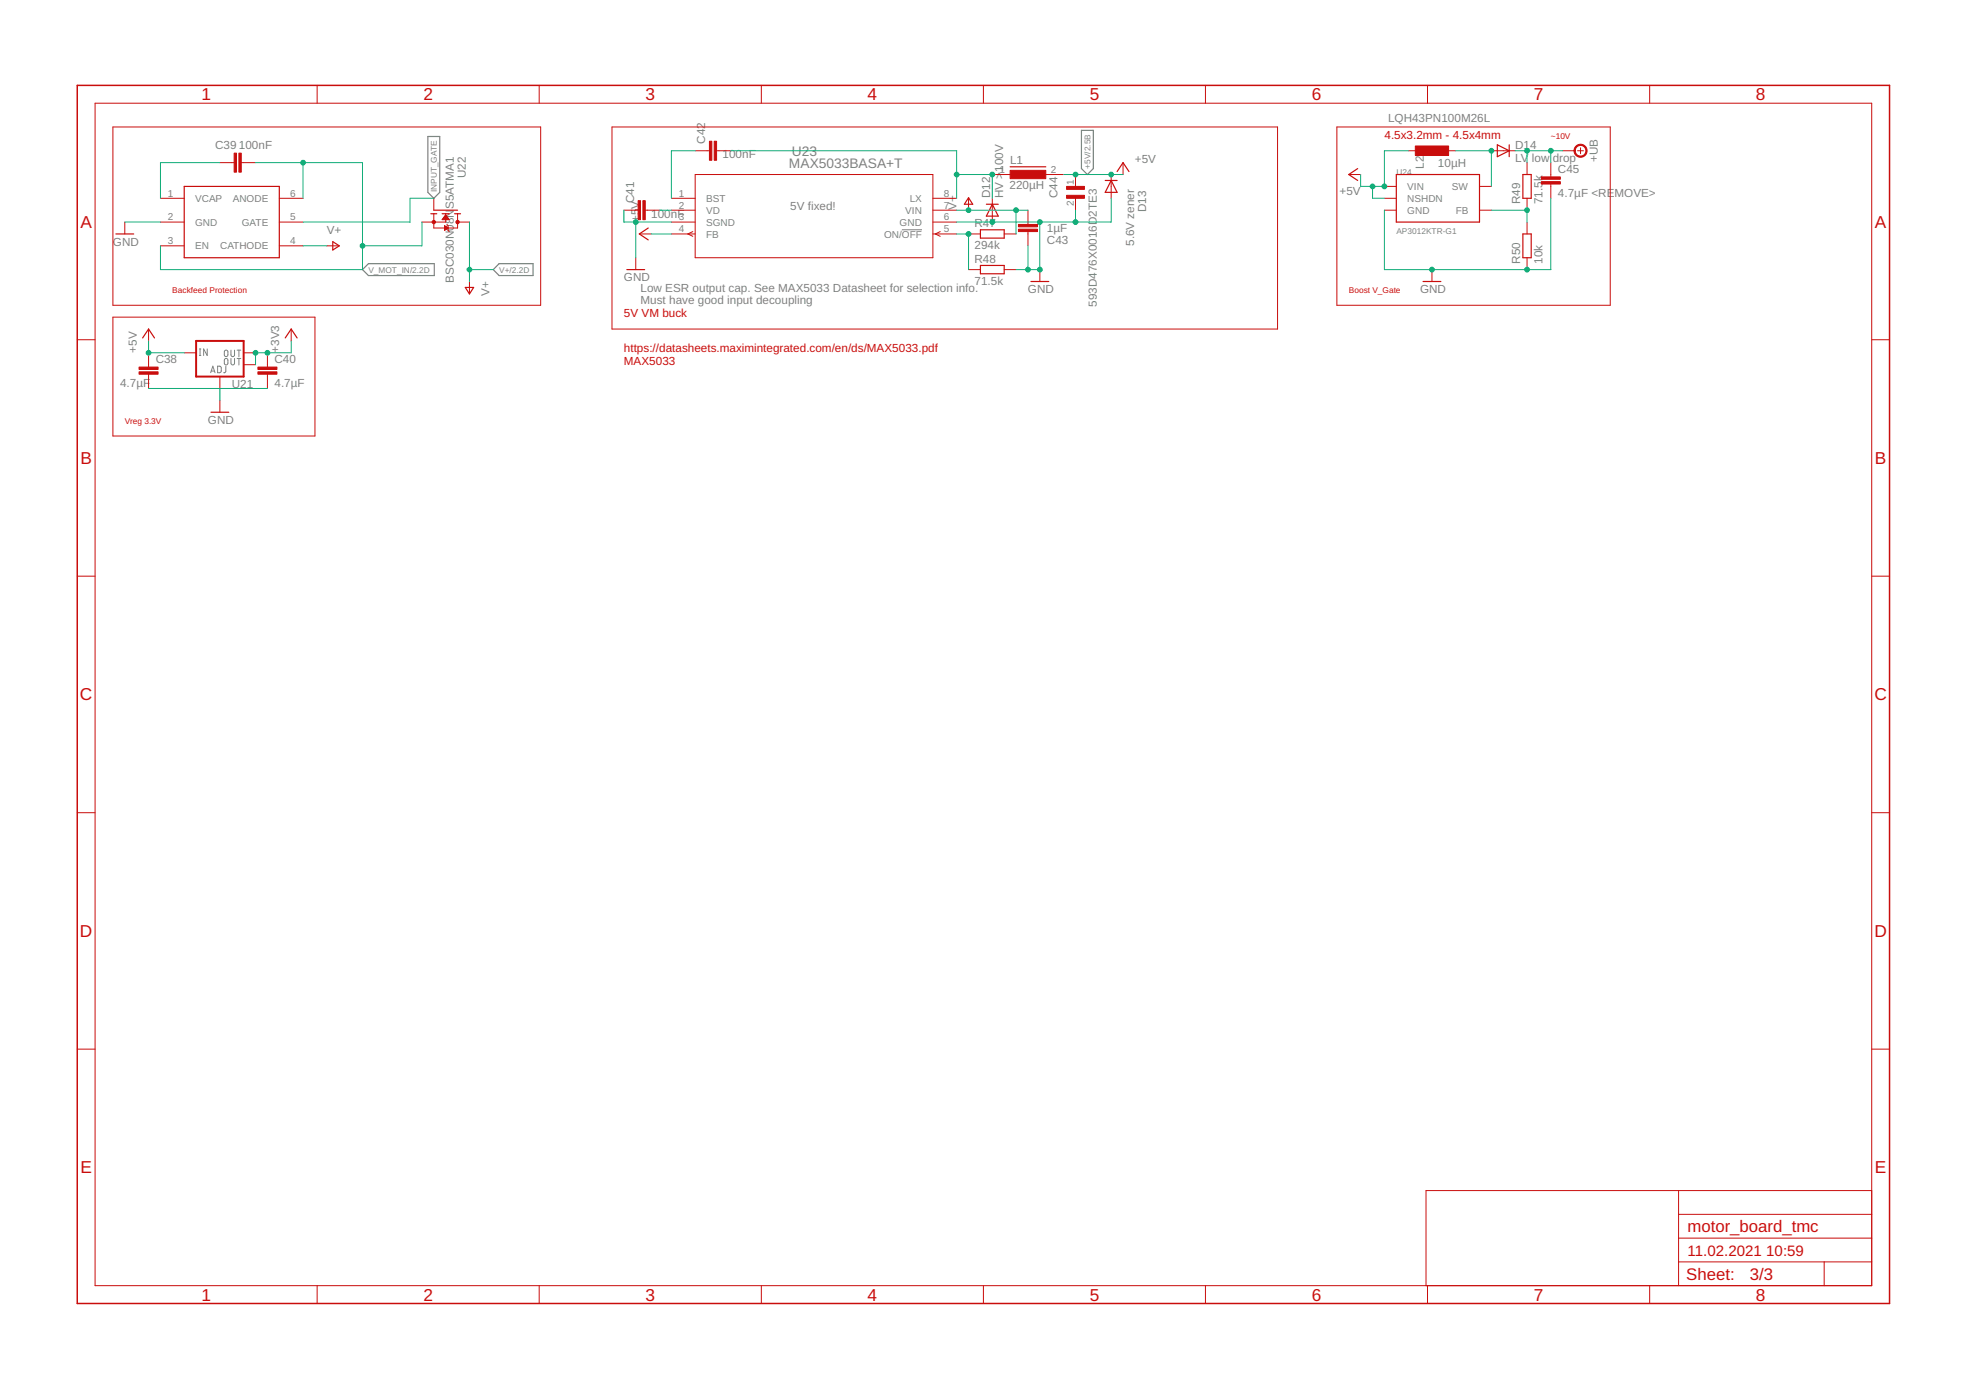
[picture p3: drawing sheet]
<svg xmlns="http://www.w3.org/2000/svg" width="420mm" height="297mm" viewBox="0 0 420 297" stroke-linecap="round" stroke-linejoin="round" font-family="sans-serif">
<g fill="none" stroke="#808080" stroke-width=".21">
<path d="M192.7 49.1h4.3M42.6 76h.3M42.6 74.6h.3M42.8 74.6v1.4M44.3 74.6v1.4l-.8-1.4v1.4M45 79.7l.5-1.4 .5 1.4M45.1 79.3h.7M46.5 78.3h.6l.2 .2v.9l-.2 .2-.6 .1zM48 76.7h.6l.1 .9a.38 .38 0 0 1-.4 .4 .38 .38 0 0 1-.4-.4zM48 74.9h.6l.1 .9a.38 .38 0 0 1-.4 .4 .38 .38 0 0 1-.4-.4zM48.3 78.3l-.1 1.2-.4 .2M49.4 76.6v1a.38 .38 0 0 0 .3 .4 .38 .38 0 0 0 .4-.4v-1"/>
<path d="M49.4 74.8v1a.38 .38 0 0 0 .3 .4 .38 .38 0 0 0 .4-.4v-1M50.7 76.6h.8M50.7 74.8h.8M51.1 74.8v1.4M51.1 76.6v1.4"/>
</g>
<path d="M91.4 29.2h2.6v11.9l-1.3 1.3-1.3-1.3zM231.1 27.9h2.6v8.1l-1.3 1.3-1.3-1.3zM78.7 56.3h14.1v2.6h-14.1l-1.2-1.3zM106.7 56.3h7.2v2.6h-7.2l-1.3-1.3z" fill="none" stroke="#808080" stroke-width=".25"/>
<g fill="none" stroke="#c90d0c" stroke-width=".21">
<path d="M67.8 18.2v3.9M115.2 18.2v3.9M162.7 18.2v3.9M210.2 18.2v3.9M257.6 18.2v3.9M305.1 18.2v3.9M352.6 18.2v3.9M20.3 22.1h379.7v252.6h-379.7zM24.1 27.1h91.4v38.1h-91.4zM47 34.8h3M51.6 34.8h3M130.8 27.1h142.2v43.2h-142.2z"/>
<path d="M148.6 32.2h3M148.6 37.3h50.8v17.8h-50.8zM153.1 32.2h3.1M212.1 37.3h5M222.2 37.3h5.1M229.8 37.3v2.5M237.5 37.3v5.1M240 34.8v2.5M285.7 27.1h58.4v38.1h-58.4zM288.2 37.3h2.6M295.9 39.8h2.5M300.9 32.2h2.6"/>
<path d="M308.6 32.2h2.5M316.2 39.8h2.5M318.7 32.2h5.1M326.3 34.8v2.5M331.4 34.8v3M331.4 39.3v3.1M334 32.2h2.5M337.1 32.2h1.3M337.8 31.6v1.3M26.7 47.5v2.5M34.3 47.5h5.1M34.3 42.4h5.1"/>
<path d="M34.3 52.5h5.1M59.7 47.5h5.1M59.7 42.4h5.1M59.7 52.5h5.1M69.8 52.5h2.6M92.7 42.4v2.5M92.7 45.7v3h5.1v-3M94.6 46.8h1.3M94.7 46.7h1.1M94.7 46.6h1M94.8 46.5h.9M94.9 46.4h.6"/>
<path d="M95 48.2l.8 .5-.8 .5zM95 49.1h.1M95 49h.3M95 48.9h.5M95 48.8h.7M95 48.6h.6M95 48.5h.4M95 48.4h.3M95 48.3h.1M95 46.2h.5M95.1 46.1h.3M95.2 46h.1"/>
<path d="M95.2 45.7v1.8h-5M95.2 45.9l.8 1h-1.5zM95.5 48l.3 .2v1l.2 .3M97.8 47.5h2.5M133.3 44.9h3.1M135.9 55.1v2.5M136.6 50h2.6M137.9 44.9h3M143.5 47.5h5.1M143.5 42.4h5.1M143.5 44.9h5.1M143.5 50h5.1"/>
<path d="M148.1 49.5l-1.1 .5 1.1 .5M199.4 47.5h5M199.4 42.4h5M199.4 44.9h5M199.4 50h5M200.9 49.5l-1 .5 1 .5M207 50h2.5M207 42.4v2.5M207 57.6h2.5M212.1 42.4v5.1M214.6 50h2.5M214.6 57.6h2.5"/>
<path d="M219.7 44.9v3.1M219.7 49.5v3M222.2 57.6v2.6M229.8 42.4v2.5M295.9 42.4h2.5M295.9 44.9h2.5M306 57.6v2.6M316.2 44.9h2.5M326.3 42.4v2.5M326.3 47.5v2.5M326.3 55.1v2.5M16.5 72.6h3.8"/>
<path d="M24.1 67.8h43.2v25.4h-43.2zM31.7 70.3v2.6M31.7 75.4v3M31.7 80v3M39.4 75.4h2.5M52.1 75.4h2.5M52.1 77.9h2.5M57.1 75.4v3M57.1 80v3M62.2 70.3v2.6M100.3 60.2v2.5M400 72.6h3.8"/>
<path d="M47 80.5v2.5M47 85.6v2.5M16.5 123.1h3.8M400 123.1h3.8M16.5 173.7h3.8M400 173.7h3.8M16.5 224.2h3.8M400 224.2h3.8M358.7 254.4v20.3M358.7 259.5h41.3M400 254.4h-95.2v20.3M67.8 274.7v3.9"/>
<path d="M115.2 274.7v3.9M162.7 274.7v3.9M210.2 274.7v3.9M257.6 274.7v3.9M305.1 274.7v3.9M352.6 274.7v3.9M358.7 269.7h41.3M358.7 264.6h41.3M389.8 269.7v5"/>
</g>
<g fill="none" stroke="#c90d0c" stroke-width=".25">
<path d="M39.4 39.8h20.3v15.3h-20.3zM215.9 35.6h7.6M236.2 38.6h2.5M237.5 38.6l1.2 2.5h-2.5zM238.7 36.7l1.3-1.9 1.3 1.9M290.2 36l-2 1.3 2 1.3M298.4 37.3h17.8v10.2h-17.8zM320 30.9l2.5 1.3-2.5 1.3zM322.5 30.9v2.6M325.5 37.3h1.7v5.1h-1.7zM24.8 50h3.8M71.1 51.6l1.4 .9-1.4 .9z"/>
<path d="M92.1 45.7h1.2M92.7 44.9h5.1M94.5 45.7h1.5M97.2 45.7h1.2M134 57.6h3.8M138.5 48.7l-1.9 1.3 1.9 1.3M207 42.2l.9 1.4h-1.8zM209.5 49.1h5.1v1.8h-5.1zM209.5 56.7h5.1v1.8h-5.1zM210.8 43.6h2.5M212.1 43.6l1.2 2.6h-2.5zM325.5 50h1.7v5.1h-1.7z"/>
<path d="M30.5 72.2l1.2-1.9 1.3 1.9M61 72.2l1.2-1.9 1.3 1.9M99.4 61.4h1.8l-.9 1.4zM220.3 60.2h3.8M304.1 60.2h3.8M45.1 88.1h3.8"/>
</g>
<g fill="#c90d0c" stroke="#c90d0c" stroke-width=".21">
<path d="M336.8 31.3a1.4 1.4 0 0 1 2.2 .2 1.4 1.4 0 0 1-.8 2.1 1.4 1.4 0 0 1-1.8-1.4h.2a1.15 1.15 0 0 1 1.6-1.1 1.15 1.15 0 0 1 .3 1.9 1.15 1.15 0 0 1-1.8-.5l-.1-.3h-.2z" fill-rule="evenodd"/>
<circle cx="92.7" cy="47.5" r=".36"/>
<circle cx="97.8" cy="47.5" r=".36"/>
</g>
<path d="M41.9 72.9h10.2v7.6h-10.2z" fill="none" stroke="#c90d0c" stroke-width=".42"/>
<g fill="#c90d0c" stroke="#c90d0c" stroke-width=".21">
<path d="M55.1 79.5h4.1v.5h-4.1z"/>
<path d="M55.1 78.4h4.1v.6h-4.1z"/>
<path d="M329.4 38.8h4.1v.5h-4.1z"/>
<path d="M329.4 37.8h4.1v.5h-4.1z"/>
<path d="M302.5 31.2h7.1v2h-7.1z"/>
<path d="M29.7 79.5h4.1v.5h-4.1z"/>
<path d="M29.7 78.4h4.1v.6h-4.1z"/>
<path d="M215.9 36.4h7.6v1.8h-7.6z"/>
<path d="M51.1 32.7h.5v4.1h-.5z"/>
<path d="M50 32.7h.5v4.1h-.5z"/>
<path d="M137.4 42.9h.5v4h-.5z"/>
<path d="M136.4 42.9h.5v4h-.5z"/>
<path d="M152.6 30.2h.5v4h-.5z"/>
<path d="M151.6 30.2h.5v4h-.5z"/>
<path d="M217.7 48h4v.5h-4z"/>
<path d="M217.7 49h4v.5h-4z"/>
<path d="M227.9 41.7h3.9v.7h-3.9z"/>
<path d="M227.9 39.8h3.9v.7h-3.9z"/>
</g>
<path d="M16.5 18.2h387.3v260.4h-387.3z" fill="none" stroke="#c90d0c" stroke-width=".32"/>
<g fill="none" stroke="#0dab76" stroke-width=".21">
<path d="M47 34.8h-12.7v7.6M54.6 34.8h22.9v22.8h-43.2v-5.1M64.8 34.8v7.6M148.6 32.2h-5.1v10.2M156.2 32.2h48.2v10.2M204.4 37.3h7.7v5.1M227.3 37.3h12.7M293.3 39.8v2.6h2.6M300.9 32.2h-5v7.6h-5.1v-2.5M311.1 32.2h7.6v7.6M323.8 32.2h10.2M326.3 32.2v2.6"/>
<path d="M331.4 32.2v2.6M26.7 47.5h7.6M64.8 52.5h5M90.2 47.5v5h-12.7M92.7 42.4h-5.1v5.1h-22.8M100.3 57.6h5.1M100.3 47.5v12.7M133.3 44.9v2.6h10.2M135.9 47.5v7.6M139.2 50h4.3M140.9 44.9h2.6M204.4 44.9h15.3"/>
<path d="M204.4 50h2.6v7.6M217.1 44.9v5.1M219.7 52.5v5.1M222.2 47.5v10.1h-5.1M229.8 44.9v2.6M237.5 42.4v5.1h-33.1M318.7 44.9h7.6v2.6M331.4 42.4v15.2h-35.5v-12.7M31.7 72.9v2.5h7.7M62.2 72.9v2.5h-7.6v2.5M31.7 83h25.4M47 83v2.6"/>
</g>
<g fill="#0dab76" stroke="#0dab76" stroke-width=".21">
<circle cx="326.3" cy="57.6" r=".51"/>
<circle cx="306" cy="57.6" r=".51"/>
<circle cx="135.9" cy="47.5" r=".51"/>
<circle cx="212.1" cy="47.5" r=".51"/>
<circle cx="222.2" cy="57.6" r=".51"/>
<circle cx="222.2" cy="47.5" r=".51"/>
<circle cx="219.7" cy="57.6" r=".51"/>
<circle cx="229.8" cy="47.5" r=".51"/>
<circle cx="100.3" cy="57.6" r=".51"/>
<circle cx="207" cy="44.9" r=".51"/>
<circle cx="217.1" cy="44.9" r=".51"/>
<circle cx="64.8" cy="34.8" r=".51"/>
<circle cx="77.5" cy="52.5" r=".51"/>
<circle cx="57.1" cy="75.4" r=".51"/>
<circle cx="54.6" cy="75.4" r=".51"/>
<circle cx="31.7" cy="75.4" r=".51"/>
<circle cx="295.9" cy="39.8" r=".51"/>
<circle cx="293.3" cy="39.8" r=".51"/>
<circle cx="237.5" cy="37.3" r=".51"/>
<circle cx="229.8" cy="37.3" r=".51"/>
<circle cx="326.3" cy="32.2" r=".51"/>
<circle cx="331.4" cy="32.2" r=".51"/>
<circle cx="326.3" cy="44.9" r=".51"/>
<circle cx="318.7" cy="32.2" r=".51"/>
<circle cx="212.1" cy="37.3" r=".51"/>
<circle cx="204.4" cy="37.3" r=".51"/>
<circle cx="207" cy="50" r=".51"/>
</g>
<g font-size="3.7" fill="#c90d0c">
<text x="43" y="21.4">1</text>
<text x="90.5" y="21.4">2</text>
<text x="138" y="21.4">3</text>
<text x="185.4" y="21.4">4</text>
<text x="232.9" y="21.4">5</text>
<text x="280.3" y="21.4">6</text>
<text x="327.8" y="21.4">7</text>
<text x="375.3" y="21.4">8</text>
<text x="17.2" y="48.6">A</text>
<text x="400.7" y="48.6">A</text>
<text x="17.2" y="99.2">B</text>
<text x="400.7" y="99.2">B</text>
<text x="17.1" y="149.7">C</text>
<text x="400.6" y="149.7">C</text>
<text x="17.1" y="200.2">D</text>
<text x="400.6" y="200.2">D</text>
<text x="17.2" y="250.8">E</text>
<text x="400.7" y="250.8">E</text>
<text x="43" y="277.9">1</text>
<text x="90.5" y="277.9">2</text>
<text x="138" y="277.9">3</text>
<text x="185.4" y="277.9">4</text>
<text x="232.9" y="277.9">5</text>
<text x="280.3" y="277.9">6</text>
<text x="327.8" y="277.9">7</text>
<text x="375.3" y="277.9">8</text>
</g>
<g font-size="3.6" fill="#c90d0c">
<text x="360.6" y="263.3">motor_board_tmc</text>
<text x="360.4" y="273.6">Sheet:</text>
<text x="374" y="273.5">3/3</text>
</g>
<g font-size="3.2" fill="#c90d0c">
<text x="360.6" y="268.4">11.02.2021</text>
<text x="377.5" y="268.4">10:59</text>
</g>
<g font-size="2.9" fill="#808080">
<text x="168.6" y="35.8">MAX5033BASA+T</text>
<text x="169.2" y="33.3">U23</text>
</g>
<g font-size="2.5" fill="#c90d0c">
<text x="295.9" y="29.7">4.5x3.2mm - 4.5x4mm</text>
<text x="133.3" y="67.8">5V VM buck</text>
<text x="133.3" y="75.3">https://datasheets.maximintegrated.com/en/ds/MAX5033.pdf</text>
<text x="133.3" y="77.9">MAX5033</text>
</g>
<g font-size="2.5" fill="#808080">
<text x="296.6" y="26.1">LQH43PN100M26L</text>
<text x="46" y="31.8">C39</text>
<text x="51" y="31.8">100nF</text>
<text x="150.7" y="30.7" transform="rotate(-90 150.7 30.7)">C42</text>
<text x="154.4" y="33.9">100nF</text>
<text x="215.9" y="35">L1</text>
<text x="242.5" y="34.8">+5V</text>
<text x="307.3" y="35.8">10µH</text>
<text x="323.8" y="34.5">LV</text>
<text x="323.8" y="31.7">D14</text>
<text x="327.4" y="34.5">low</text>
<text x="331.8" y="34.5">drop</text>
<text x="341.5" y="34.6" transform="rotate(-90 341.5 34.6)">+UB</text>
<text x="99.6" y="38.1" transform="rotate(-90 99.6 38.1)">U22</text>
<text x="214.4" y="36.7" transform="rotate(-90 214.4 36.7)">100V</text>
<text x="215.7" y="40.3">220µH</text>
<text x="286.3" y="41.6">+5V</text>
<text x="304.3" y="36" transform="rotate(-90 304.3 36)">L2</text>
<text x="329.7" y="38.8" transform="rotate(-90 329.7 38.8)">k</text>
<text x="333" y="42">4.7µF &lt;REMOVE&gt;</text>
<text x="333" y="36.9">C45</text>
<text x="97" y="44.7" transform="rotate(-90 97 44.7)">S5ATMA1</text>
<text x="135.5" y="43.4" transform="rotate(-90 135.5 43.4)">C41</text>
<text x="136.6" y="47.5" transform="rotate(-90 136.6 47.5)">+5V</text>
<text x="139.2" y="46.6">100nF</text>
<text x="168.9" y="44.9">5V fixed!</text>
<text x="204.4" y="44.9" transform="rotate(-90 204.4 44.9)">V+</text>
<text x="211.6" y="42.4" transform="rotate(-90 211.6 42.4)">D12</text>
<text x="214.4" y="42.4" transform="rotate(-90 214.4 42.4)">HV &gt;</text>
<text x="226" y="42.4" transform="rotate(-90 226 42.4)">C44</text>
<text x="245" y="45.3" transform="rotate(-90 245 45.3)">D13</text>
<text x="324.9" y="43.6" transform="rotate(-90 324.9 43.6)">R49</text>
<text x="329.7" y="43.6" transform="rotate(-90 329.7 43.6)">71.5</text>
<text x="24.1" y="52.5">GND</text>
<text x="69.8" y="50">V+</text>
<text x="208.3" y="53.3">294k</text>
<text x="208.3" y="48.5">R47</text>
<text x="223.7" y="49.6">1µF</text>
<text x="223.7" y="52.2">C43</text>
<text x="242.4" y="52.6" transform="rotate(-90 242.4 52.6)">5.6V zener</text>
<text x="208.3" y="56.1">R48</text>
<text x="324.9" y="56.3" transform="rotate(-90 324.9 56.3)">R50</text>
<text x="329.7" y="56.3" transform="rotate(-90 329.7 56.3)">10k</text>
<text x="97" y="60.5" transform="rotate(-90 97 60.5)">BSC030N08N</text>
<text x="104.6" y="63.3" transform="rotate(-90 104.6 63.3)">V+</text>
<text x="133.3" y="60.2">GND</text>
<text x="136.9" y="62.3">Low ESR output cap. See MAX5033 Datasheet for selection info.</text>
<text x="136.9" y="65">Must have good input decoupling</text>
<text x="208.3" y="60.9">71.5k</text>
<text x="219.7" y="62.7">GND</text>
<text x="234.4" y="65.6" transform="rotate(-90 234.4 65.6)">593D476X0016D2TE3</text>
<text x="303.5" y="62.7">GND</text>
<text x="29.2" y="75.4" transform="rotate(-90 29.2 75.4)">+5V</text>
<text x="33.3" y="77.5">C38</text>
<text x="58.7" y="77.5">C40</text>
<text x="59.7" y="75.4" transform="rotate(-90 59.7 75.4)">+3V3</text>
<text x="25.7" y="82.6">4.7µF</text>
<text x="49.5" y="83">U21</text>
<text x="58.7" y="82.6">4.7µF</text>
<text x="44.4" y="90.6">GND</text>
</g>
<g font-size="2.1" fill="#808080">
<text x="213.6" y="36.9">1</text>
<text x="224.6" y="36.9">2</text>
<text x="229.5" y="39.5" transform="rotate(-90 229.5 39.5)">1</text>
<text x="300.8" y="40.6">VIN</text>
<text x="310.3" y="40.6">SW</text>
<text x="35.8" y="42">1</text>
<text x="35.8" y="47.1">2</text>
<text x="41.7" y="43.1">VCAP</text>
<text x="49.7" y="43.1">ANODE</text>
<text x="62" y="42">6</text>
<text x="62" y="47.1">5</text>
<text x="145.1" y="42">1</text>
<text x="145.1" y="44.6">2</text>
<text x="145.1" y="47.1">3</text>
<text x="150.9" y="43.1">BST</text>
<text x="150.9" y="45.7">VD</text>
<text x="193.5" y="45.7">VIN</text>
<text x="194.4" y="43.1">LX</text>
<text x="201.7" y="47.1">6</text>
<text x="201.7" y="44.6">7</text>
<text x="201.7" y="42">8</text>
<text x="229.5" y="43.9" transform="rotate(-90 229.5 43.9)">2</text>
<text x="300.8" y="43.1">NSHDN</text>
<text x="300.8" y="45.7">GND</text>
<text x="311.1" y="45.7">FB</text>
<text x="35.8" y="52.2">3</text>
<text x="41.7" y="48.2">GND</text>
<text x="41.7" y="53.3">EN</text>
<text x="47" y="53.3">CATHODE</text>
<text x="51.7" y="48.2">GATE</text>
<text x="62" y="52.2">4</text>
<text x="145.1" y="49.6">4</text>
<text x="150.9" y="48.2">SGND</text>
<text x="150.9" y="50.8">FB</text>
<text x="188.9" y="50.8">ON/OFF</text>
<text x="192.3" y="48.2">GND</text>
<text x="201.7" y="49.6">5</text>
</g>
<g font-size="1.8" fill="#c90d0c">
<text x="331.4" y="29.7">~10V</text>
<text x="36.8" y="62.7">Backfeed Protection</text>
<text x="288.3" y="62.7">Boost V_Gate</text>
<text x="26.7" y="90.6">Vreg 3.3V</text>
</g>
<g font-size="1.8" fill="#808080">
<text x="93.3" y="41.1" transform="rotate(-90 93.3 41.1)">INPUT_GATE</text>
<text x="233" y="36" transform="rotate(-90 233 36)">+5V/2.5B</text>
<text x="298.4" y="37.3">U24</text>
<text x="298.4" y="50">AP3012KTR-G1</text>
<text x="78.7" y="58.2">V_MOT_IN/2.2D</text>
<text x="106.7" y="58.2">V+/2.2D</text>
</g>
</svg>
